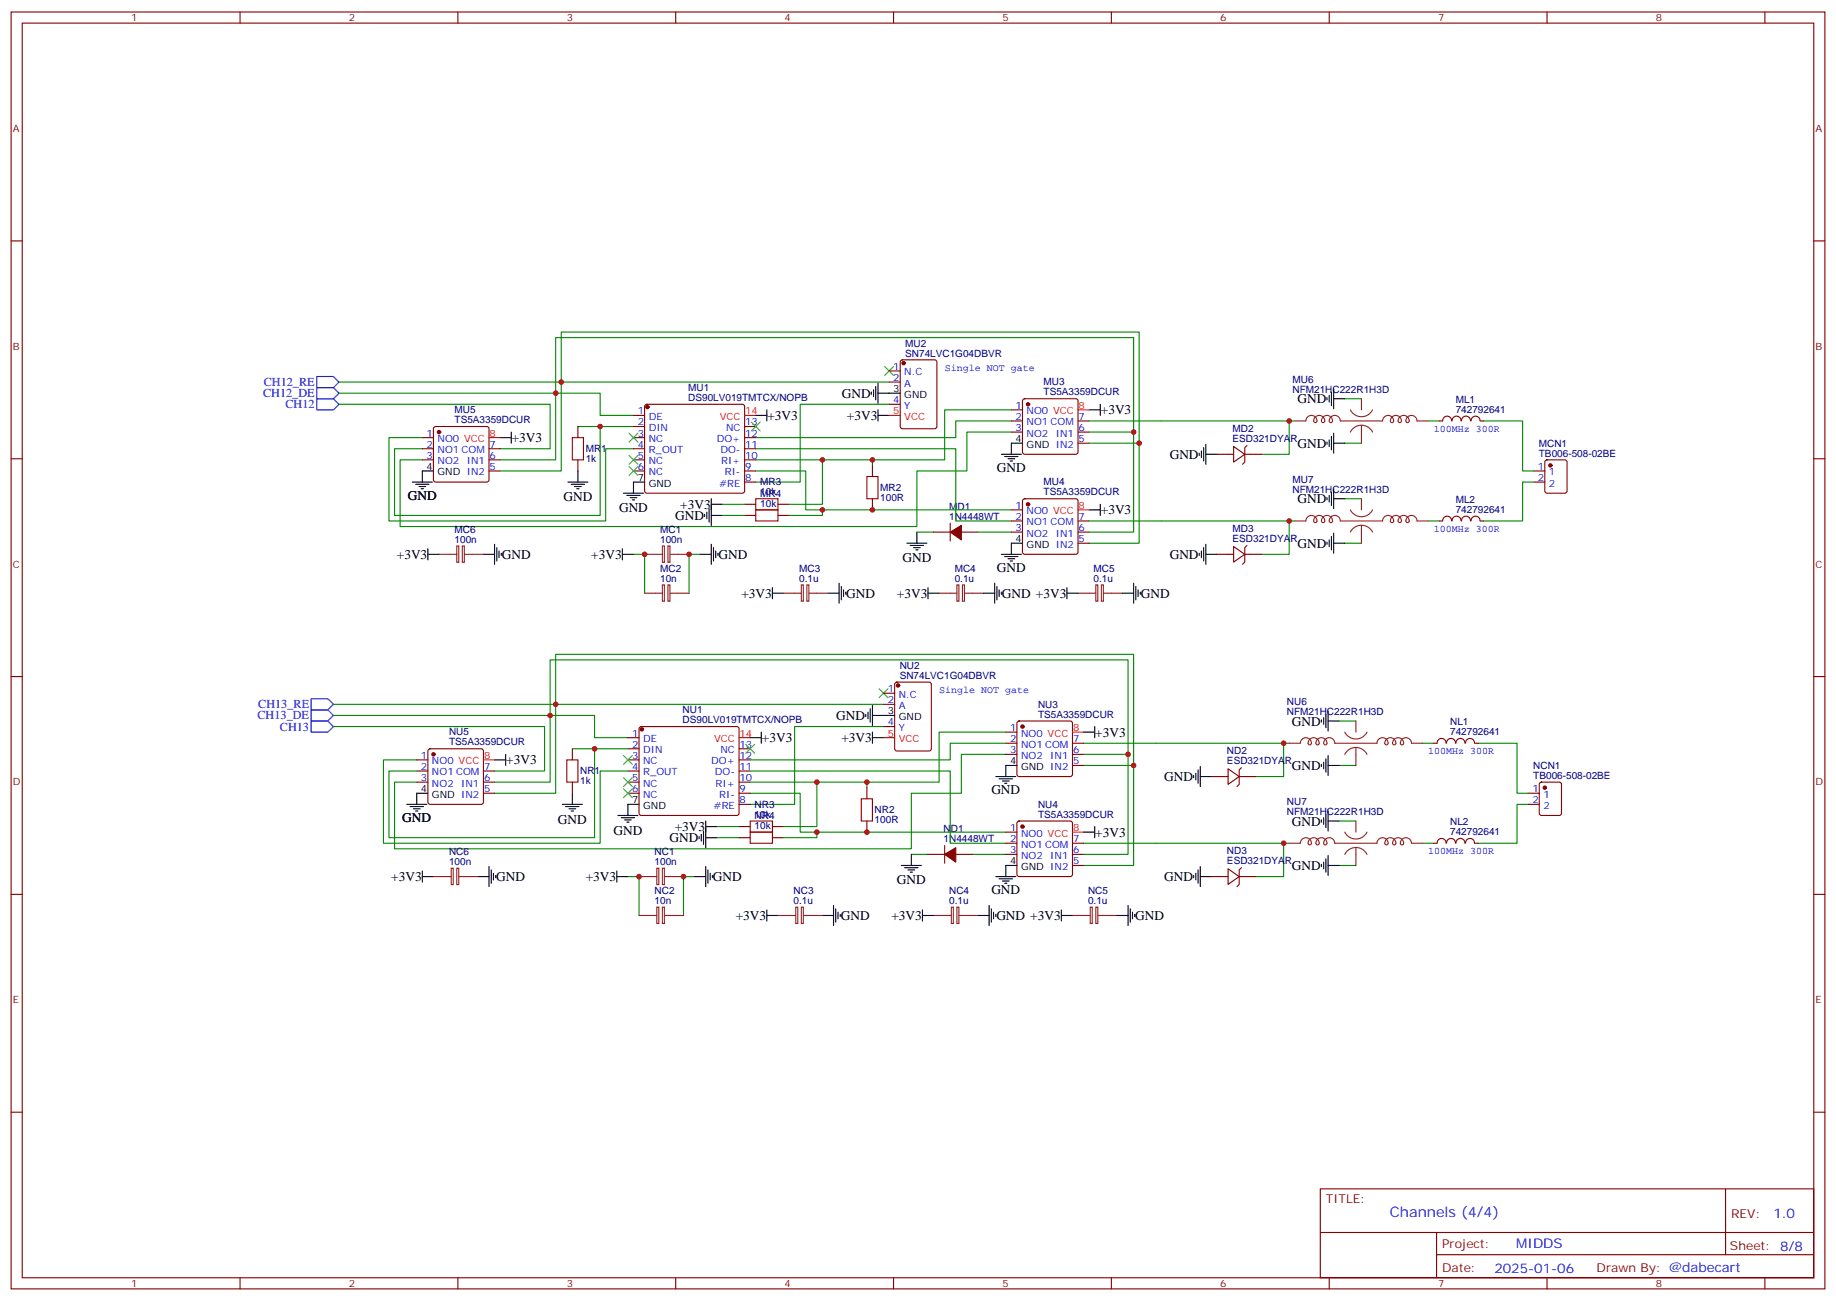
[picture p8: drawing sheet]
<svg xmlns="http://www.w3.org/2000/svg" width="583mm" height="413mm" viewBox="0 0 583 413" stroke-linecap="round" stroke-linejoin="round" font-family="sans-serif">
<path d="M100.5 119.5h5.3l1.8 1.8-1.8 1.7h-5.3zM100.5 123h5.3l1.8 1.8-1.8 1.8h-5.3zM100.5 126.6h5.3l1.8 1.7-1.8 1.8h-5.3zM98.8 225.4h5.3l1.7 1.7-1.7 1.8h-5.3zM98.8 221.8h5.3l1.7 1.8-1.7 1.8h-5.3zM98.8 228.9h5.3l1.7 1.7-1.7 1.8h-5.3z" fill="none" stroke="#00f" stroke-width=".35"/>
<g fill="none" stroke="#000" stroke-width=".35">
<path d="M158.7 138.9h3.6M162.3 137.2v3.5M239.9 131.9h3.5M243.4 130.1v3.5M276.6 124.5v.7M277.3 123.8v2.1M278 122.7v4.2M278.7 124.8h7.1M278.7 121.6v6.4M278.7 130.1v3.5M278.7 131.9h3.5M345.7 130.1h3.5"/>
<path d="M349.2 128.3v3.6M421.2 126.2v.7M421.9 125.5v2.1M421.9 139.6v2.1M422.6 124.5v4.2M422.6 138.6v4.2M423.3 123.4v6.4M423.3 137.5v6.4M423.3 126.6h3.6M130.9 153h6.3M131.9 153.7h4.3M133 154.4h2.1"/>
<path d="M133.7 155.2h.7M137.6 149.5h-3.5v3.5M180.3 153h6.3M181.3 153.7h4.3M182.4 154.4h2.1M183.1 155.2h.7M183.4 149.5v3.5M197.9 156.6h6.4M199 157.3h4.2M200 158h2.1M200.7 158.7h.7M204.6 153h-3.5v3.6"/>
<path d="M225.8 158.3v8.5M317.9 144.2h6.3M318.9 144.9h4.2M320 145.6h2.1M320.7 146.3h.7M324.6 140.7h-3.6v3.5M380.6 143.9v.7M381.4 143.2v2.1M382.1 142.1v4.2M382.8 144.2h3.5M382.8 141v6.4M421.2 140.3v.7"/>
<path d="M421.2 158v.7M421.9 157.3v2.1M422.6 156.2v4.2M423.3 158.3h3.6M423.3 155.2v6.3M423.3 140.7h3.6M135.8 176h3.5M135.8 174.2v3.5M153.5 176h3.5M157 172.8v6.3M157.7 173.8v4.3M158.4 174.9v2.1"/>
<path d="M159.1 175.6v.7M197.6 176h3.5M197.6 174.2v3.5M222.2 176h3.6M223.7 163.3v.7M224.4 162.6v2.1M225.1 161.5v4.2M225.8 172.8v6.3M225.8 160.1h3.5M225.8 163.6h3.5M226.5 173.8v4.3M227.2 174.9v2.1"/>
<path d="M227.9 175.6v.7M287.9 172.4h6.3M288.9 173.1h4.3M290 173.8h2.1M290.7 174.6h.7M291 168.9v3.5M317.9 176h6.3M318.9 176.7h4.2M320 177.4h2.1M320.7 178.1h.7M324.6 172.4h-3.6v3.6M345.7 161.9h3.5"/>
<path d="M349.2 160.1v3.5M380.6 175.6v.7M381.4 174.9v2.1M382.1 173.8v4.3M382.8 172.8v6.3M382.8 176h3.5M421.2 172.1v.7M421.9 171.4v2.1M422.6 170.3v4.3M423.3 169.3v6.3M423.3 172.4h3.6M245.2 188.3h3.5"/>
<path d="M245.2 186.5v3.6M262.8 188.3h3.5M266.3 185.1v6.4M267.1 186.2v4.2M267.8 187.3v2.1M268.5 188v.7M294.6 188.3h3.5M294.6 186.5v3.6M312.2 188.3h3.5M315.7 185.1v6.4M316.4 186.2v4.2M317.1 187.3v2.1"/>
<path d="M317.9 188v.7M338.7 188.3h3.5M338.7 186.5v3.6M356.3 188.3h3.5M359.8 185.1v6.4M360.5 186.2v4.2M361.2 187.3v2.1M361.9 188v.7M160.5 239.5v3.5M238.1 234.2h3.6M241.7 232.4v3.5M274.8 226.8v.7"/>
<path d="M275.5 226.1v2.1M276.2 225v4.2M276.9 227.1h7.1M276.9 223.9v6.4M276.9 232.4v3.5M276.9 234.2h3.6M344 232.4h3.5M347.5 230.6v3.6M419.5 228.5v.7M420.2 227.8v2.1M420.9 226.8v4.2M421.6 225.7v6.4"/>
<path d="M421.6 239.8v6.4M421.6 228.9h3.5M129.1 255.3h6.4M130.2 256h4.2M131.2 256.8h2.1M131.9 257.5h.7M135.8 251.8h-3.5v3.5M157 241.2h3.5M178.5 255.3h6.4M179.6 256h4.2M180.6 256.8h2.1M181.3 257.5h.7"/>
<path d="M181.7 251.8v3.5M196.1 258.9h6.4M197.2 259.6h4.2M202.8 255.3h-3.5v3.6M316.1 246.5h6.3M317.1 247.2h4.3M318.2 247.9h2.1M318.9 248.6h.7M322.8 243h-3.5v3.5M378.9 246.2v.7M379.6 245.5v2.1M380.3 244.4v4.2"/>
<path d="M381 246.5h3.5M381 243.3v6.4M419.5 242.6v.7M420.2 241.9v2.2M420.2 259.6v2.1M420.9 240.9v4.2M420.9 258.5v4.2M421.6 257.5v6.3M421.6 243h3.5M134.1 276.5v3.5M134.1 278.3h3.5M151.7 278.3h3.5"/>
<path d="M155.2 275.1v6.3M155.9 276.2v4.2M156.6 277.2v2.1M157.3 277.9v.7M195.8 278.3h3.5M195.8 276.5v3.5M198.3 260.3h2.1M199 261h.7M220.5 278.3h3.5M221.9 265.6v.7M222.6 264.9v2.1M223.3 263.8v4.2"/>
<path d="M224 260.6v8.5M224 275.1v6.3M224 262.4h3.5M224 265.9h3.5M224.7 276.2v4.2M225.4 277.2v2.1M226.1 277.9v.7M286.1 274.7h6.4M287.2 275.4h4.2M288.2 276.2h2.1M288.9 276.9h.7M289.3 271.2v3.5"/>
<path d="M316.1 278.3h6.3M317.1 279h4.3M318.2 279.7h2.1M322.8 274.7h-3.5v3.6M344 264.2h3.5M347.5 262.4v3.5M378.9 277.9v.7M379.6 277.2v2.1M380.3 276.2v4.2M381 275.1v6.3M381 278.3h3.5M419.5 260.3v.7"/>
<path d="M419.5 274.4v.7M420.2 273.7v2.1M420.9 272.6v4.3M421.6 260.6h3.5M421.6 271.6v6.3M421.6 274.7h3.5M243.4 288.9v3.5M243.4 290.6h3.5M261.1 290.6h3.5M264.6 287.4v6.4M265.3 288.5v4.2M266 289.6v2.1"/>
<path d="M266.7 290.3v.7M292.8 290.6h3.5M292.8 288.9v3.5M310.4 290.6h3.6M314 287.4v6.4M314.7 288.5v4.2M315.4 289.6v2.1M316.1 290.3v.7M318.9 280.4h.7M336.9 290.6h3.5M336.9 288.9v3.5M354.5 290.6h3.6"/>
<path d="M358.1 287.4v6.4M358.8 288.5v4.2M359.5 289.6v2.1M360.2 290.3v.7"/>
</g>
<g fill="none" stroke="#008700" stroke-width=".35">
<path d="M107.6 121.3h70.6v28.2h-19.5M107.6 124.8h68.8v21.2h-17.7M107.6 128.3h67v14.2h-15.9M134.1 138.9h-10.6v26.5h68.8v-22.9h8.8M183.4 135.4h7.1M201.1 131.9h-10.6v-7.1h-14.1v-17.6h183.4v30M201.1 135.4h-10.6v28.2h-65.3v-21.1h8.9M282.2 121.3h-104v-15.9h183.4v35.3h-15.9M282.2 128.3h-28.2v24.7h-14.1M321 137.2h-14.1v12.3h-15.9v17.6h-164v-21.1h7.1M321 133.6h-17.6v5.3h-63.5M321 130.1h-21.1v15.9h-23"/>
<path d="M345.7 137.2h14.1v31.7h-14.1M345.7 133.6h65.3M409.2 133.6v10.6h-8.8M426.9 126.6h5.3M453.3 133.6h3.5M471 133.6h12.3v15.9h3.5M239.9 142.5h63.5v22.9h17.6M239.9 149.5h15.9v12.4h65.2M239.9 146h37v1.7M261.1 146v14.1h-10.6M361.6 140.7v31.7h-15.9M426.9 158.3h5.3"/>
<path d="M426.9 140.7h5.3M486.8 153h-3.5v12.4h-12.3M201.1 176h3.5v12.3M222.2 176h-3.5v12.3M229.3 160.1h7.1M229.3 163.6h7.1M261.1 161.9v1.7h-10.6M291 168.9h5.3M310.4 168.9h10.6M345.7 165.4h65.3M409.2 165.4v10.6h-8.8M426.9 172.4h5.3"/>
<path d="M453.3 165.4h3.5M105.8 223.6h70.6v28.2h-19.4M105.8 227.1h68.8v21.2h-17.6M105.8 230.6h67.1v14.2h-15.9M181.7 237.7h7M199.3 234.2h-10.6v-7.1h-14.1v-17.6h183.5v30M199.3 237.7h-10.6v28.2h-65.2v-21.1h8.8M280.5 223.6h-104.1v-15.9h183.4v35.3h-15.8M280.5 230.6h-28.3v24.7h-14.1M319.3 239.5h-14.1v12.3h-15.9v17.7h-164.1v-21.2h7.1M319.3 235.9h-17.7v5.3h-63.5M319.3 232.4h-21.2v15.9h-22.9"/>
<path d="M344 239.5h14.1v31.7h-14.1M344 235.9h65.2M407.5 235.9v10.6h-8.9M425.1 228.9h5.3M451.6 235.9h3.5M469.2 235.9h12.3v15.9h3.6M132.3 241.2h-10.6v26.5h68.8v-22.9h8.8M238.1 244.8h63.5v22.9h17.7M238.1 251.8h15.9v12.4h65.3M238.1 248.3h37.1v1.7M259.3 248.3v14.1h-10.6M359.8 243v31.7h-15.8"/>
<path d="M425.1 243h5.3M485.1 255.3h-3.6v12.4h-12.3M199.3 278.3h3.5v12.3M220.5 278.3h-3.5v12.3M227.5 262.4h7.1M227.5 265.9h7.1M259.3 264.2v1.7h-10.6M289.3 271.2h5.3M308.7 271.2h10.6M344 267.7h65.2M407.5 267.7v10.6h-8.9M425.1 260.6h5.3"/>
<path d="M425.1 274.7h5.3M451.6 267.7h3.5"/>
</g>
<g fill="none" stroke="#870000" stroke-width=".35">
<path d="M3.5 3.8h575.8v405.4h-575.8zM7.1 7.3h568.6v398.3h-568.6zM76.2 3.8v3.5M145.3 3.8v3.5M214.5 3.8v3.5M283.6 3.8v3.5M352.8 3.8v3.5M421.9 3.8v3.5M491.1 3.8v3.5M560.2 3.8v3.5M3.5 76.5h3.6M575.7 76.5h3.6"/>
<path d="M282.2 117.8h3.6M286 114.4l.5-.2h10.2l.6 .5 .1 20.7-.5 .6-10.4 .1-.7-.5v-20.7zM134.1 138.9h3.5M137.8 135.6l.5-.2h16.2l.5 .2 .2 .5v16.2l-.2 .5-.5 .2h-16.2l-.5-.2-.2-.5v-16.2zM183.4 135.4v3.5M201.1 138.9h3.5M201.1 131.9h3.5M201.1 135.4h3.5M204.8 128.5l.5-.2h30.4l.5 .2 .2 .5v26.9l-.3 .5-.4 .2h-30.4l-.5-.3-.2-.4v-26.9zM236.4 138.9h3.5M236.4 135.4h3.5M282.2 121.3h3.6"/>
<path d="M282.2 128.3h3.6M321 133.6h3.6M321 130.1h3.6M321 137.2h3.6M324.8 126.8l.5-.2h16.2l.5 .2 .2 .5v16.2l-.2 .5-.5 .2h-16.2l-.5-.2-.2-.5v-16.2zM342.2 133.6h3.5M342.2 137.2h3.5M456.8 133.6h1.1M457.9 133.6a1.41 1.41 0 0 1 1.5-1.5 1.41 1.41 0 0 1 1.4 1.5M460.9 133.6a1.41 1.41 0 0 1 1.4-1.5 1.41 1.41 0 0 1 1.5 1.5M463.9 133.6a1.41 1.41 0 0 1 1.4-1.5 1.41 1.41 0 0 1 1.4 1.5M467 133.6a1.41 1.41 0 0 1 1.4-1.5 1.41 1.41 0 0 1 1.4 1.5"/>
<path d="M469.9 133.6h1.1M3.5 145.6h3.6M134.1 142.5h3.5M134.1 146h3.5M155.2 149.5h3.5M155.2 142.5h3.5M155.2 146h3.5M183.4 146v3.5M201.1 149.5h3.5M201.1 142.5h3.5M201.1 146h3.5M236.4 153h3.5"/>
<path d="M236.4 149.5h3.5M236.4 142.5h3.5M236.4 146h3.5M276.9 147.7v3.6M276.9 158.3v3.6M324.8 158.5l.5-.2h16.2l.5 .2 .2 .5v16.3l-.2 .5-.5 .2h-16.2l-.5-.3-.2-.4v-16.3zM342.2 140.7h3.5M386.3 144.2h5.3M391.6 141.7l3.5 2.5-3.5 2.5zM395.1 144.2h5.3M395.8 141.4l-.7 .7v4.6l-.7 .7M486.8 153h3.6"/>
<path d="M486.8 149.5h3.6M490.6 146.2l.5-.2h5.6l.7 .4v9.5l-.4 .6-5.9 .1-.7-.5v-9.4zM575.7 145.6h3.6M236.4 160.1h3.5M236.4 163.6h3.5M246.9 160.1h3.6M246.9 163.6h3.6M296.3 168.9h5.3M301.6 166.1v5.6M305.2 168.9h5.2M321 165.4h3.6M321 168.9h3.6"/>
<path d="M321 161.9h3.6M342.2 165.4h3.5M342.2 168.9h3.5M342.2 172.4h3.5M386.3 176h5.3M391.6 173.5l3.5 2.5-3.5 2.4zM395.1 176h5.3M395.8 173.1l-.7 .7v4.6l-.7 .7M456.8 165.4h1.1M457.9 165.4a1.41 1.41 0 0 1 1.5-1.5 1.41 1.41 0 0 1 1.4 1.5M460.9 165.4a1.41 1.41 0 0 1 1.4-1.5 1.41 1.41 0 0 1 1.5 1.5M463.9 165.4a1.41 1.41 0 0 1 1.4-1.5 1.41 1.41 0 0 1 1.4 1.5"/>
<path d="M467 165.4a1.41 1.41 0 0 1 1.4-1.5 1.41 1.41 0 0 1 1.4 1.5M469.9 165.4h1.1M3.5 214.8h3.6M284.2 216.7l.5-.2h10.2l.7 .5v20.7l-.4 .7h-10.5l-.7-.5v-20.7zM575.7 214.8h3.6M136.1 237.9l.4-.2h16.3l.5 .2 .2 .5v16.2l-.3 .5-.4 .2h-16.3l-.5-.2-.2-.5v-16.2zM181.7 237.7v3.5M199.3 234.2h3.5M199.3 237.7h3.5M203.1 230.9l.5-.3h30.3l.5 .3 .2 .5v26.8l-.2 .5-.5 .2h-30.3l-.5-.3-.3-.4v-26.8zM234.6 237.7h3.5M280.5 220.1h3.5"/>
<path d="M280.5 223.6h3.5M280.5 230.6h3.5M319.3 235.9h3.5M319.3 232.4h3.5M319.3 239.5h3.5M323 229.1l.5-.2h16.2l.5 .2 .2 .5v16.2l-.2 .5-.5 .2h-16.2l-.5-.2-.2-.5v-16.2zM340.4 235.9h3.6M340.4 239.5h3.6M455.1 235.9h1M456.2 235.9a1.41 1.41 0 0 1 1.4-1.5 1.41 1.41 0 0 1 1.4 1.5M459.2 235.9a1.41 1.41 0 0 1 1.4-1.5 1.41 1.41 0 0 1 1.4 1.5M462.2 235.9a1.41 1.41 0 0 1 1.4-1.5 1.41 1.41 0 0 1 1.4 1.5"/>
<path d="M465.2 235.9a1.41 1.41 0 0 1 1.4-1.5 1.41 1.41 0 0 1 1.4 1.5M468.1 235.9h1.1M132.3 241.2h3.5M132.3 244.8h3.5M132.3 248.3h3.5M153.5 251.8h3.5M153.5 244.8h3.5M153.5 248.3h3.5M181.7 248.3v3.5M199.3 251.8h3.5M199.3 241.2h3.5M199.3 244.8h3.5"/>
<path d="M199.3 248.3h3.5M234.6 255.3h3.5M234.6 251.8h3.5M234.6 241.2h3.5M234.6 244.8h3.5M234.6 248.3h3.5M275.2 250v3.6M340.4 243h3.6M384.5 246.5h5.3M389.8 244.1l3.5 2.4-3.5 2.5zM393.3 246.5h5.3M394.1 243.7l-.8 .7v4.6l-.7 .7"/>
<path d="M485.1 255.3h3.5M485.1 251.8h3.5M488.8 248.5l.5-.2h5.6l.7 .4 .1 9.5-.5 .6-5.9 .1-.6-.5-.1-9.4zM234.6 262.4h3.5M234.6 265.9h3.5M245.2 262.4h3.5M245.2 265.9h3.5M275.2 260.6v3.6M294.6 271.2h5.3M299.9 268.4v5.6M303.4 271.2h5.3M319.3 267.7h3.5"/>
<path d="M319.3 271.2h3.5M319.3 264.2h3.5M323 260.8l.5-.2h16.2l.5 .2 .2 .5v16.3l-.2 .5-.5 .2h-16.2l-.5-.3-.2-.4v-16.3zM340.4 267.7h3.6M340.4 271.2h3.6M340.4 274.7h3.6M384.5 278.3h5.3M389.8 275.8l3.5 2.5-3.5 2.4zM393.3 278.3h5.3M394.1 275.4l-.8 .8v4.5l-.7 .7M455.1 267.7h1M456.2 267.7a1.41 1.41 0 0 1 1.4-1.5 1.41 1.41 0 0 1 1.4 1.5"/>
<path d="M459.2 267.7a1.41 1.41 0 0 1 1.4-1.5 1.41 1.41 0 0 1 1.4 1.5M462.2 267.7a1.41 1.41 0 0 1 1.4-1.5 1.41 1.41 0 0 1 1.4 1.5M465.2 267.7a1.41 1.41 0 0 1 1.4-1.5 1.41 1.41 0 0 1 1.4 1.5M468.1 267.7h1.1M3.5 283.9h3.6M575.7 283.9h3.6M3.5 353.1h3.6M575.7 353.1h3.6M419.1 377.4h156.6v28.2h-156.6zM547.7 377.4v20.9M419.1 391.2h156.5M456 398.3h119.6"/>
<path d="M456 391.2v14.2M76.2 405.6v3.6M145.3 405.6v3.6M214.5 405.6v3.6M283.6 405.6v3.6M352.8 405.6v3.6M421.9 405.6v3.6M491.1 405.6v3.6M560.2 405.6v3.6"/>
</g>
<g fill="#870000" stroke="#870000" stroke-width=".35">
<path d="M301.6 168.9l3.6-2.1v4.6z"/>
<path d="M299.9 271.2l3.5-2.1v4.6z"/>
<circle cx="492.1" cy="147.7" r=".53"/>
<circle cx="139.3" cy="137.2" r=".53"/>
<circle cx="326.3" cy="160.1" r=".53"/>
<circle cx="205.5" cy="129.2" r=".53"/>
<circle cx="326.3" cy="128.3" r=".53"/>
<circle cx="286.8" cy="115.3" r=".53"/>
<circle cx="490.4" cy="250" r=".53"/>
<circle cx="137.6" cy="239.5" r=".53"/>
<circle cx="324.6" cy="262.4" r=".53"/>
<circle cx="203.7" cy="231.5" r=".53"/>
<circle cx="324.6" cy="230.6" r=".53"/>
<circle cx="285" cy="217.6" r=".53"/>
</g>
<g fill="none" stroke="#8c2424" stroke-width=".35">
<path d="M411 133.6h3.5a1.74 1.74 0 0 1 1.9-1.7 1.74 1.74 0 0 1 1.6 2 .53 .53 0 0 1-.6 .2 .53 .53 0 0 1-.4-.5 1.74 1.74 0 0 1 1.9-1.7 1.74 1.74 0 0 1 1.5 2 .53 .53 0 0 1-.6 .2 .53 .53 0 0 1-.3-.5 1.74 1.74 0 0 1 1.8-1.7 1.74 1.74 0 0 1 1.6 2 .53 .53 0 0 1-.6 .2 .53 .53 0 0 1-.4-.5 1.76 1.76 0 0 1 1.8-1.7 1.76 1.76 0 0 1 1.7 1.7h13.5a1.74 1.74 0 0 1 1.8-1.7 1.74 1.74 0 0 1 1.6 2 .53 .53 0 0 1-.6 .2 .53 .53 0 0 1-.4-.5 1.74 1.74 0 0 1 1.9-1.7 1.74 1.74 0 0 1 1.6 2 .53 .53 0 0 1-.6 .2 .53 .53 0 0 1-.4-.5 1.74 1.74 0 0 1 1.9-1.7 1.74 1.74 0 0 1 1.6 2 .53 .53 0 0 1-.6 .2 .53 .53 0 0 1-.4-.5 1.76 1.76 0 0 1 1.7-1.7 1.76 1.76 0 0 1 1.8 1.7h3.5M428.6 130.1a3.9 3.9 0 0 0 3.6 2.2 3.9 3.9 0 0 0 3.5-2.2M428.6 137.2a3.9 3.9 0 0 1 3.6-2.2 3.9 3.9 0 0 1 3.5 2.2M432.2 126.6v3.5M432.2 135v5.7M432.2 158.3v3.6M139.3 176h5.7M145 173.3h.6v5.2h-.6zM146.8 173.3h.6v5.2h-.6zM147.5 176h6M204.6 176h5.7M210.3 173.3h.6v5.2h-.6z"/>
<path d="M212 173.3h.7v5.2h-.7zM212.7 176h6M411 165.4h3.5a1.74 1.74 0 0 1 1.9-1.8 1.74 1.74 0 0 1 1.6 2 .53 .53 0 0 1-.6 .3 .53 .53 0 0 1-.4-.5 1.74 1.74 0 0 1 1.9-1.8 1.74 1.74 0 0 1 1.5 2 .53 .53 0 0 1-.6 .3 .53 .53 0 0 1-.3-.5 1.74 1.74 0 0 1 1.8-1.8 1.74 1.74 0 0 1 1.6 2 .53 .53 0 0 1-.6 .3 .53 .53 0 0 1-.4-.5 1.76 1.76 0 0 1 1.8-1.8 1.76 1.76 0 0 1 1.7 1.8h13.5a1.74 1.74 0 0 1 1.8-1.8 1.74 1.74 0 0 1 1.6 2 .53 .53 0 0 1-.6 .3 .53 .53 0 0 1-.4-.5 1.74 1.74 0 0 1 1.9-1.8 1.74 1.74 0 0 1 1.6 2 .53 .53 0 0 1-.6 .3 .53 .53 0 0 1-.4-.5 1.74 1.74 0 0 1 1.9-1.8 1.74 1.74 0 0 1 1.6 2 .53 .53 0 0 1-.6 .3 .53 .53 0 0 1-.4-.5 1.76 1.76 0 0 1 1.7-1.8 1.76 1.76 0 0 1 1.8 1.8h3.5M428.6 161.9a3.9 3.9 0 0 0 3.6 2.1 3.9 3.9 0 0 0 3.5-2.1M428.6 168.9a3.9 3.9 0 0 1 3.6-2.2 3.9 3.9 0 0 1 3.5 2.2M432.2 166.8v5.6M204.6 188.3h5.7M210.3 185.7h.6v5.2h-.6zM212 185.7h.7v5.2h-.7zM212.7 188.3h6M248.7 188.3h5.7M254.4 185.7h.6v5.2h-.6z"/>
<path d="M256.1 185.7h.7v5.2h-.7zM256.8 188.3h6M298.1 188.3h5.6M303.7 185.7h.7v5.2h-.7zM305.5 185.7h.6v5.2h-.6zM306.2 188.3h6M342.2 188.3h5.6M347.8 185.7h.7v5.2h-.7zM349.6 185.7h.6v5.2h-.6zM350.3 188.3h6M409.2 235.9h3.5a1.74 1.74 0 0 1 1.9-1.7 1.74 1.74 0 0 1 1.6 2 .53 .53 0 0 1-.6 .2 .53 .53 0 0 1-.4-.5 1.74 1.74 0 0 1 1.9-1.7 1.74 1.74 0 0 1 1.6 2 .53 .53 0 0 1-.6 .2 .53 .53 0 0 1-.4-.5 1.74 1.74 0 0 1 1.9-1.7 1.74 1.74 0 0 1 1.5 2 .53 .53 0 0 1-.6 .2 .53 .53 0 0 1-.3-.5 1.76 1.76 0 0 1 1.7-1.7 1.76 1.76 0 0 1 1.8 1.7h13.4a1.74 1.74 0 0 1 1.9-1.7 1.74 1.74 0 0 1 1.5 2 .53 .53 0 0 1-.5 .2 .53 .53 0 0 1-.4-.5 1.74 1.74 0 0 1 1.8-1.7 1.74 1.74 0 0 1 1.6 2 .53 .53 0 0 1-.6 .2 .53 .53 0 0 1-.4-.5 1.74 1.74 0 0 1 1.9-1.7 1.74 1.74 0 0 1 1.6 2 .53 .53 0 0 1-.6 .2 .53 .53 0 0 1-.4-.5 1.76 1.76 0 0 1 1.8-1.7 1.76 1.76 0 0 1 1.7 1.7h3.6M426.9 232.4a3.9 3.9 0 0 0 3.5 2.2 3.9 3.9 0 0 0 3.5-2.2"/>
<path d="M426.9 239.5a3.9 3.9 0 0 1 3.5-2.2 3.9 3.9 0 0 1 3.5 2.2M430.4 228.9v3.5M430.4 237.3v5.7M137.6 278.3h5.6M143.2 275.6h.7v5.2h-.7zM145 275.6h.6v5.2h-.6zM145.7 278.3h6M202.8 278.3h5.7M208.5 275.6h.6v5.2h-.6zM210.3 275.6h.6v5.2h-.6zM211 278.3h6M409.2 267.7h3.5a1.74 1.74 0 0 1 1.9-1.8 1.74 1.74 0 0 1 1.6 2.1 .53 .53 0 0 1-.6 .2 .53 .53 0 0 1-.4-.5 1.74 1.74 0 0 1 1.9-1.8 1.74 1.74 0 0 1 1.6 2.1 .53 .53 0 0 1-.6 .2 .53 .53 0 0 1-.4-.5 1.74 1.74 0 0 1 1.9-1.8 1.74 1.74 0 0 1 1.5 2.1 .53 .53 0 0 1-.6 .2 .53 .53 0 0 1-.3-.5 1.76 1.76 0 0 1 1.7-1.8 1.76 1.76 0 0 1 1.8 1.8h13.4a1.74 1.74 0 0 1 1.9-1.8 1.74 1.74 0 0 1 1.5 2.1 .53 .53 0 0 1-.5 .2 .53 .53 0 0 1-.4-.5 1.74 1.74 0 0 1 1.8-1.8 1.74 1.74 0 0 1 1.6 2.1 .53 .53 0 0 1-.6 .2 .53 .53 0 0 1-.4-.5 1.74 1.74 0 0 1 1.9-1.8 1.74 1.74 0 0 1 1.6 2.1 .53 .53 0 0 1-.6 .2 .53 .53 0 0 1-.4-.5 1.76 1.76 0 0 1 1.8-1.8 1.76 1.76 0 0 1 1.7 1.8h3.6"/>
<path d="M426.9 264.2a3.9 3.9 0 0 0 3.5 2.1 3.9 3.9 0 0 0 3.5-2.1M426.9 271.2a3.9 3.9 0 0 1 3.5-2.2 3.9 3.9 0 0 1 3.5 2.2M430.4 260.6v3.6M430.4 269.1v5.6M202.8 290.6h5.7M208.5 288h.6v5.2h-.6zM210.3 288h.6v5.2h-.6zM211 290.6h6M246.9 290.6h5.7M252.6 288h.6v5.2h-.6zM254.4 288h.6v5.2h-.6zM255.1 290.6h6"/>
<path d="M296.3 290.6h5.7M302 288h.6v5.2h-.6zM303.7 288h.7v5.2h-.7zM304.4 290.6h6M340.4 290.6h5.7M346.1 288h.6v5.2h-.6zM347.8 288h.7v5.2h-.7zM348.5 290.6h6"/>
</g>
<path d="M181.7 138.9h3.5v7.1h-3.5zM239.9 158.3h7v3.6h-7zM275.2 151.3h3.5v7h-3.5zM239.9 161.9h7v3.5h-7zM179.9 241.2h3.5v7.1h-3.5zM273.4 253.6h3.5v7h-3.5zM238.1 260.6h7.1v3.6h-7.1zM238.1 264.2h7.1v3.5h-7.1z" fill="none" stroke="#a10000" stroke-width=".35"/>
<path d="M155.2 138.9h3.5M236.4 131.9h3.5M282.2 131.9h3.6M342.2 130.1h3.5M342.2 161.9h3.5M234.6 234.2h3.5M280.5 234.2h3.5M340.4 232.4h3.6M153.5 241.2h3.5M340.4 264.2h3.6" fill="none" stroke="#f00" stroke-width=".35"/>
<g fill="none" stroke="#3c3" stroke-width=".35">
<path d="M280.8 116.3l2.8 2.9M283.6 116.3l-2.8 2.9M199.7 137.5l2.8 2.8M202.5 137.5l-2.8 2.8M238.5 134l2.8 2.8M241.3 134l-2.8 2.8M199.7 144.6l2.8 2.8M199.7 148.1l2.8 2.8M202.5 144.6l-2.8 2.8M202.5 148.1l-2.8 2.8M279 218.7l2.9 2.8M281.9 218.7l-2.9 2.8"/>
<path d="M197.9 239.8l2.8 2.8M200.7 239.8l-2.8 2.8M236.7 236.3l2.8 2.8M239.5 236.3l-2.8 2.8M197.9 246.9l2.8 2.8M197.9 250.4l2.8 2.8M200.7 246.9l-2.8 2.8M200.7 250.4l-2.8 2.8"/>
</g>
<g fill="#c00">
<circle cx="409.2" cy="165.4" r=".88"/>
<circle cx="409.2" cy="133.6" r=".88"/>
<circle cx="359.8" cy="137.2" r=".88"/>
<circle cx="176.4" cy="124.8" r=".88"/>
<circle cx="361.6" cy="140.7" r=".88"/>
<circle cx="276.9" cy="146" r=".88"/>
<circle cx="276.9" cy="161.9" r=".88"/>
<circle cx="190.5" cy="135.4" r=".88"/>
<circle cx="178.2" cy="121.3" r=".88"/>
<circle cx="204.6" cy="176" r=".88"/>
<circle cx="218.7" cy="176" r=".88"/>
<circle cx="261.1" cy="146" r=".88"/>
<circle cx="261.1" cy="161.9" r=".88"/>
<circle cx="407.5" cy="267.7" r=".88"/>
<circle cx="407.5" cy="235.9" r=".88"/>
<circle cx="358.1" cy="239.5" r=".88"/>
<circle cx="174.6" cy="227.1" r=".88"/>
<circle cx="359.8" cy="243" r=".88"/>
<circle cx="275.2" cy="248.3" r=".88"/>
<circle cx="275.2" cy="264.2" r=".88"/>
<circle cx="188.7" cy="237.7" r=".88"/>
<circle cx="176.4" cy="223.6" r=".88"/>
<circle cx="202.8" cy="278.3" r=".88"/>
<circle cx="217" cy="278.3" r=".88"/>
<circle cx="259.3" cy="248.3" r=".88"/>
<circle cx="259.3" cy="264.2" r=".88"/>
</g>
<text font-size="4.6" fill="#00f" x="441.2" y="386.4">Channels (4/4)</text>
<g font-size="4.2">
<text x="267.2" y="126.2">GND</text>
<text x="349.4" y="131.5">+3V3</text>
<text x="411.9" y="128">GND</text>
<text x="243.6" y="133.3">+3V3</text>
<text x="268.8" y="133.3">+3V3</text>
<text x="162.5" y="140.4">+3V3</text>
<text x="411.9" y="142.1">GND</text>
<text x="316.4" y="149.9">GND</text>
<text x="371.3" y="145.7">GND</text>
<text x="129.5" y="158.7">GND</text>
<text x="178.9" y="159.1">GND</text>
<text x="215.9" y="161.5">+3V3</text>
<text x="411.9" y="159.8">GND</text>
<text x="196.5" y="162.6">GND</text>
<text x="214.3" y="165.1">GND</text>
<text x="349.4" y="163.3">+3V3</text>
<text x="411.9" y="173.9">GND</text>
<text x="126" y="177.4">+3V3</text>
<text x="159.3" y="177.4">GND</text>
<text x="187.7" y="177.4">+3V3</text>
<text x="228.1" y="177.4">GND</text>
<text x="286.5" y="178.4">GND</text>
<text x="371.3" y="177.4">GND</text>
<text x="316.4" y="181.6">GND</text>
<text x="235.3" y="189.7">+3V3</text>
<text x="268.6" y="189.7">GND</text>
<text x="284.7" y="189.7">+3V3</text>
<text x="318" y="189.7">GND +3V3</text>
<text x="362.1" y="189.7">GND</text>
<text x="265.5" y="228.5">GND</text>
<text x="347.7" y="233.8">+3V3</text>
<text x="410.1" y="230.3">GND</text>
<text x="241.8" y="235.6">+3V3</text>
<text x="267.1" y="235.6">+3V3</text>
<text x="160.7" y="242.7">+3V3</text>
<text x="410.1" y="244.4">GND</text>
<text x="369.5" y="248">GND</text>
<text x="314.7" y="252.2">GND</text>
<text x="127.7" y="261">GND</text>
<text x="177.1" y="261.4">GND</text>
<text x="214.2" y="263.8">+3V3</text>
<text x="410.1" y="262.1">GND</text>
<text x="194.7" y="265">GND</text>
<text x="212.5" y="267.4">GND</text>
<text x="347.7" y="265.6">+3V3</text>
<text x="124.2" y="279.7">+3V3</text>
<text x="157.5" y="279.7">GND</text>
<text x="185.9" y="279.7">+3V3</text>
<text x="226.3" y="279.7">GND</text>
<text x="284.7" y="280.7">GND</text>
<text x="369.5" y="279.7">GND</text>
<text x="410.1" y="276.2">GND</text>
<text x="314.7" y="283.9">GND</text>
<text x="233.6" y="292.1">+3V3</text>
<text x="266.9" y="292">GND</text>
<text x="282.9" y="292.1">+3V3</text>
<text x="316.3" y="292">GND +3V3</text>
<text x="360.4" y="292">GND</text>
</g>
<g font-size="4.2" fill="#00f">
<text x="562.9" y="386.7">1.0</text>
<text x="481.3" y="396.2">MIDDS</text>
<text x="474.4" y="404">2025-01-06</text>
</g>
<g font-size="3.9" fill="#00f">
<text x="83.7" y="122.6">CH12_RE</text>
<text x="83.5" y="126.1">CH12_DE</text>
<text x="90.6" y="129.6">CH12</text>
<text x="82" y="224.9">CH13_RE</text>
<text x="81.7" y="228.4">CH13_DE</text>
<text x="88.8" y="231.9">CH13</text>
</g>
<g font-size="3.9" fill="#800">
<text x="420.9" y="382">TITLE:</text>
<text x="549.5" y="386.7">REV:</text>
<text x="457.8" y="396.2">Project:</text>
<text x="549.1" y="396.8">Sheet: 8/8</text>
<text x="457.8" y="403.9">Date:</text>
<text x="506.8" y="403.9">Drawn By: @dabecart</text>
</g>
<g font-size="3.2" fill="#800">
<text x="41.6" y="6.8">1</text>
<text x="110.8" y="6.8">2</text>
<text x="179.9" y="6.8">3</text>
<text x="249.1" y="6.8">4</text>
<text x="318.2" y="6.8">5</text>
<text x="387.3" y="6.8">6</text>
<text x="456.5" y="6.8">7</text>
<text x="525.6" y="6.8">8</text>
<text x="4.1" y="41.9">A</text>
<text x="576.3" y="41.9">A</text>
<text x="4.1" y="111.1">B</text>
<text x="576.3" y="111.1">B</text>
<text x="4.1" y="180.2">C</text>
<text x="576.3" y="180.2">C</text>
<text x="4.1" y="249.3">D</text>
<text x="576.3" y="249.3">D</text>
<text x="4.1" y="318.5">E</text>
<text x="576.3" y="318.5">E</text>
<text x="41.6" y="408.6">1</text>
<text x="110.8" y="408.6">2</text>
<text x="179.9" y="408.6">3</text>
<text x="249.1" y="408.6">4</text>
<text x="318.2" y="408.6">5</text>
<text x="387.3" y="408.6">6</text>
<text x="456.5" y="408.6">7</text>
<text x="525.6" y="408.6">8</text>
</g>
<g font-size="3.2" fill="#000080">
<text x="287.3" y="113.2">SN74LVC1G04DBVR</text>
<text x="287.3" y="110">MU2</text>
<text x="218.5" y="124.1">MU1</text>
<text x="331.3" y="125.5">TS5A3359DCUR</text>
<text x="331.3" y="122.3">MU3</text>
<text x="410.3" y="124.8">NFM21HC222R1H3D</text>
<text x="410.3" y="121.6">MU6</text>
<text x="144.3" y="131.2">MU5</text>
<text x="218.5" y="127.3">DS90LV019TMTCX/NOPB</text>
<text x="462.1" y="131">742792641</text>
<text x="462.1" y="127.9">ML1</text>
<text x="144.3" y="134.3">TS5A3359DCUR</text>
<text x="391.2" y="137.2">MD2</text>
<text x="185.9" y="143.5">MR1</text>
<text x="391.2" y="140.3">ESD321DYAR</text>
<text x="488.5" y="141.7">MCN1</text>
<text x="185.9" y="146.7">1k</text>
<text x="488.5" y="144.9">TB006-508-02BE</text>
<text x="241.3" y="154.1">MR3</text>
<text x="279.4" y="155.9">MR2</text>
<text x="331.3" y="154.1">MU4</text>
<text x="410.3" y="153.4">MU7</text>
<text x="241.3" y="157.3">10k</text>
<text x="241.3" y="160.8">10k</text>
<text x="241.3" y="157.6">MR4</text>
<text x="279.4" y="159">100R</text>
<text x="301.3" y="161.9">MD1</text>
<text x="331.3" y="157.3">TS5A3359DCUR</text>
<text x="410.3" y="156.6">NFM21HC222R1H3D</text>
<text x="462.1" y="159.6">ML2</text>
<text x="301.3" y="165">1N4448WT</text>
<text x="462.1" y="162.8">742792641</text>
<text x="144.3" y="172.3">100n</text>
<text x="144.3" y="169.1">MC6</text>
<text x="209.6" y="172.3">100n</text>
<text x="209.6" y="169.1">MC1</text>
<text x="391.2" y="172.1">ESD321DYAR</text>
<text x="391.2" y="168.9">MD3</text>
<text x="209.6" y="184.6">10n</text>
<text x="209.6" y="181.4">MC2</text>
<text x="253.7" y="184.6">0.1u</text>
<text x="253.7" y="181.4">MC3</text>
<text x="303" y="184.6">0.1u</text>
<text x="303" y="181.4">MC4</text>
<text x="347.1" y="184.6">0.1u</text>
<text x="347.1" y="181.4">MC5</text>
<text x="285.6" y="215.5">SN74LVC1G04DBVR</text>
<text x="285.6" y="212.3">NU2</text>
<text x="216.7" y="226.4">NU1</text>
<text x="329.5" y="227.8">TS5A3359DCUR</text>
<text x="329.5" y="224.6">NU3</text>
<text x="408.5" y="227.1">NFM21HC222R1H3D</text>
<text x="408.5" y="223.9">NU6</text>
<text x="142.5" y="233.5">NU5</text>
<text x="216.7" y="229.6">DS90LV019TMTCX/NOPB</text>
<text x="460.3" y="233.4">742792641</text>
<text x="460.3" y="230.2">NL1</text>
<text x="142.5" y="236.6">TS5A3359DCUR</text>
<text x="389.5" y="239.5">ND2</text>
<text x="184.1" y="245.8">NR1</text>
<text x="389.5" y="242.6">ESD321DYAR</text>
<text x="486.7" y="244.1">NCN1</text>
<text x="184.1" y="249">1k</text>
<text x="486.7" y="247.2">TB006-508-02BE</text>
<text x="239.5" y="256.4">NR3</text>
<text x="329.5" y="256.4">NU4</text>
<text x="408.5" y="255.7">NU7</text>
<text x="239.5" y="259.6">10k</text>
<text x="239.5" y="263.1">10k</text>
<text x="239.5" y="259.9">NR4</text>
<text x="277.6" y="261.3">100R</text>
<text x="277.6" y="258.2">NR2</text>
<text x="329.5" y="259.6">TS5A3359DCUR</text>
<text x="408.5" y="258.9">NFM21HC222R1H3D</text>
<text x="460.3" y="261.9">NL2</text>
<text x="299.5" y="267.3">1N4448WT</text>
<text x="299.5" y="264.2">ND1</text>
<text x="460.3" y="265.1">742792641</text>
<text x="142.5" y="274.6">100n</text>
<text x="142.5" y="271.4">NC6</text>
<text x="207.8" y="274.6">100n</text>
<text x="207.8" y="271.4">NC1</text>
<text x="389.5" y="274.4">ESD321DYAR</text>
<text x="389.5" y="271.2">ND3</text>
<text x="207.8" y="286.9">10n</text>
<text x="207.8" y="283.7">NC2</text>
<text x="251.9" y="286.9">0.1u</text>
<text x="251.9" y="283.7">NC3</text>
<text x="301.3" y="286.9">0.1u</text>
<text x="301.3" y="283.7">NC4</text>
<text x="345.4" y="286.9">0.1u</text>
<text x="345.4" y="283.7">NC5</text>
</g>
<g font-size="3.2" fill="#00f">
<text x="283.6" y="117.4">1</text>
<text x="287.1" y="119.2">N.C</text>
<text x="299.9" y="117.8">Single NOT gate</text>
<text x="283.6" y="120.9">2</text>
<text x="287.1" y="122.7">A</text>
<text x="202.4" y="131.5">1</text>
<text x="283.6" y="128">4</text>
<text x="287.1" y="129.8">Y</text>
<text x="322.4" y="129.8">1</text>
<text x="325.9" y="131.5">NO0 VCC</text>
<text x="202.4" y="135">2</text>
<text x="205.9" y="133.3">DE</text>
<text x="205.9" y="136.8">DIN</text>
<text x="230.5" y="136.8">NC</text>
<text x="236.5" y="135">13</text>
<text x="322.4" y="133.3">2</text>
<text x="322.4" y="136.8">3</text>
<text x="325.9" y="135">NO1 COM</text>
<text x="342.4" y="136.8">6</text>
<text x="342.4" y="133.3">7</text>
<text x="455.1" y="137.2">100MHz 300R</text>
<text x="135.4" y="138.6">1</text>
<text x="135.4" y="142.1">2</text>
<text x="138.9" y="140.3">NO0 VCC</text>
<text x="138.9" y="143.9">NO1 COM</text>
<text x="155.4" y="142.1">7</text>
<text x="202.4" y="138.6">3</text>
<text x="202.4" y="142.1">4</text>
<text x="205.9" y="140.3">NC</text>
<text x="205.9" y="143.9">R_OUT</text>
<text x="227.5" y="140.3">DO+</text>
<text x="228.7" y="143.9">DO-</text>
<text x="236.5" y="142.1">11</text>
<text x="236.5" y="138.6">12</text>
<text x="325.9" y="138.6">NO2</text>
<text x="335.2" y="138.6">IN1</text>
<text x="342.4" y="140.3">5</text>
<text x="135.4" y="145.6">3</text>
<text x="138.9" y="147.4">NO2</text>
<text x="148.2" y="147.4">IN1</text>
<text x="155.4" y="149.2">5</text>
<text x="155.4" y="145.6">6</text>
<text x="202.4" y="145.6">5</text>
<text x="202.4" y="149.2">6</text>
<text x="205.9" y="147.4">NC</text>
<text x="228.9" y="147.4">RI+</text>
<text x="236.5" y="149.2">9</text>
<text x="236.5" y="145.6">10</text>
<text x="488.2" y="149.2">1</text>
<text x="205.9" y="150.9">NC</text>
<text x="228.2" y="154.4">#RE</text>
<text x="230.1" y="150.9">RI-</text>
<text x="236.5" y="152.7">8</text>
<text x="488.2" y="152.7">2</text>
<text x="491.7" y="154.4">2</text>
<text x="491.7" y="150.9">1</text>
<text x="322.4" y="161.5">1</text>
<text x="322.4" y="165">2</text>
<text x="325.9" y="163.3">NO0 VCC</text>
<text x="325.9" y="166.8">NO1 COM</text>
<text x="342.4" y="165">7</text>
<text x="322.4" y="168.6">3</text>
<text x="325.9" y="170.3">NO2</text>
<text x="335.2" y="170.3">IN1</text>
<text x="342.4" y="172.1">5</text>
<text x="342.4" y="168.6">6</text>
<text x="455.1" y="168.9">100MHz 300R</text>
<text x="281.8" y="219.7">1</text>
<text x="285.3" y="221.5">N.C</text>
<text x="298.1" y="220.1">Single NOT gate</text>
<text x="281.8" y="223.2">2</text>
<text x="285.3" y="225">A</text>
<text x="200.7" y="233.8">1</text>
<text x="281.8" y="230.3">4</text>
<text x="285.3" y="232.1">Y</text>
<text x="320.6" y="232.1">1</text>
<text x="324.1" y="233.8">NO0 VCC</text>
<text x="200.7" y="237.3">2</text>
<text x="204.2" y="235.6">DE</text>
<text x="204.2" y="239.1">DIN</text>
<text x="228.7" y="239.1">NC</text>
<text x="234.8" y="237.3">13</text>
<text x="320.6" y="235.6">2</text>
<text x="320.6" y="239.1">3</text>
<text x="324.1" y="237.3">NO1 COM</text>
<text x="340.6" y="239.1">6</text>
<text x="340.6" y="235.6">7</text>
<text x="453.3" y="239.5">100MHz 300R</text>
<text x="133.6" y="240.9">1</text>
<text x="133.6" y="244.4">2</text>
<text x="137.1" y="242.6">NO0 VCC</text>
<text x="153.6" y="244.4">7</text>
<text x="200.7" y="240.9">3</text>
<text x="200.7" y="244.4">4</text>
<text x="204.2" y="242.6">NC</text>
<text x="225.7" y="242.6">DO+</text>
<text x="234.8" y="244.4">11</text>
<text x="234.8" y="240.9">12</text>
<text x="324.1" y="240.9">NO2</text>
<text x="333.4" y="240.9">IN1</text>
<text x="340.6" y="242.6">5</text>
<text x="133.6" y="247.9">3</text>
<text x="137.1" y="246.2">NO1 COM</text>
<text x="137.1" y="249.7">NO2</text>
<text x="146.4" y="249.7">IN1</text>
<text x="153.6" y="251.5">5</text>
<text x="153.6" y="247.9">6</text>
<text x="200.7" y="247.9">5</text>
<text x="200.7" y="251.5">6</text>
<text x="204.2" y="246.2">R_OUT</text>
<text x="204.2" y="249.7">NC</text>
<text x="226.9" y="246.2">DO-</text>
<text x="227.2" y="249.7">RI+</text>
<text x="234.8" y="251.5">9</text>
<text x="234.8" y="247.9">10</text>
<text x="486.4" y="251.5">1</text>
<text x="204.2" y="253.2">NC</text>
<text x="226.5" y="256.8">#RE</text>
<text x="228.3" y="253.2">RI-</text>
<text x="234.8" y="255">8</text>
<text x="486.4" y="255">2</text>
<text x="489.9" y="256.8">2</text>
<text x="489.9" y="253.2">1</text>
<text x="320.6" y="263.8">1</text>
<text x="320.6" y="267.3">2</text>
<text x="324.1" y="265.6">NO0 VCC</text>
<text x="324.1" y="269.1">NO1 COM</text>
<text x="340.6" y="267.3">7</text>
<text x="320.6" y="270.9">3</text>
<text x="324.1" y="272.6">NO2</text>
<text x="333.4" y="272.6">IN1</text>
<text x="340.6" y="274.4">5</text>
<text x="340.6" y="270.9">6</text>
<text x="453.3" y="271.2">100MHz 300R</text>
</g>
<g font-size="3.2">
<text x="283.6" y="124.5">3</text>
<text x="287.1" y="126.2">GND</text>
<text x="322.4" y="140.3">4</text>
<text x="325.9" y="142.1">GND IN2</text>
<text x="135.4" y="149.2">4</text>
<text x="138.9" y="150.9">GND IN2</text>
<text x="202.4" y="152.7">7</text>
<text x="205.9" y="154.4">GND</text>
<text x="322.4" y="172.1">4</text>
<text x="325.9" y="173.8">GND IN2</text>
<text x="281.8" y="226.8">3</text>
<text x="285.3" y="228.5">GND</text>
<text x="320.6" y="242.6">4</text>
<text x="324.1" y="244.4">GND IN2</text>
<text x="133.6" y="251.5">4</text>
<text x="137.1" y="253.2">GND IN2</text>
<text x="200.7" y="255">7</text>
<text x="204.2" y="256.8">GND</text>
<text x="320.6" y="274.4">4</text>
<text x="324.1" y="276.2">GND IN2</text>
</g>
<g font-size="3.2" fill="#f00">
<text x="236.5" y="131.5">14</text>
<text x="283.6" y="131.5">5</text>
<text x="342.4" y="129.8">8</text>
<text x="228.5" y="133.3">VCC</text>
<text x="287.1" y="133.3">VCC</text>
<text x="155.4" y="138.6">8</text>
<text x="342.4" y="161.5">8</text>
<text x="234.8" y="233.8">14</text>
<text x="281.8" y="233.8">5</text>
<text x="340.6" y="232.1">8</text>
<text x="226.7" y="235.6">VCC</text>
<text x="285.3" y="235.6">VCC</text>
<text x="153.6" y="240.9">8</text>
<text x="340.6" y="263.8">8</text>
</g>
</svg>
